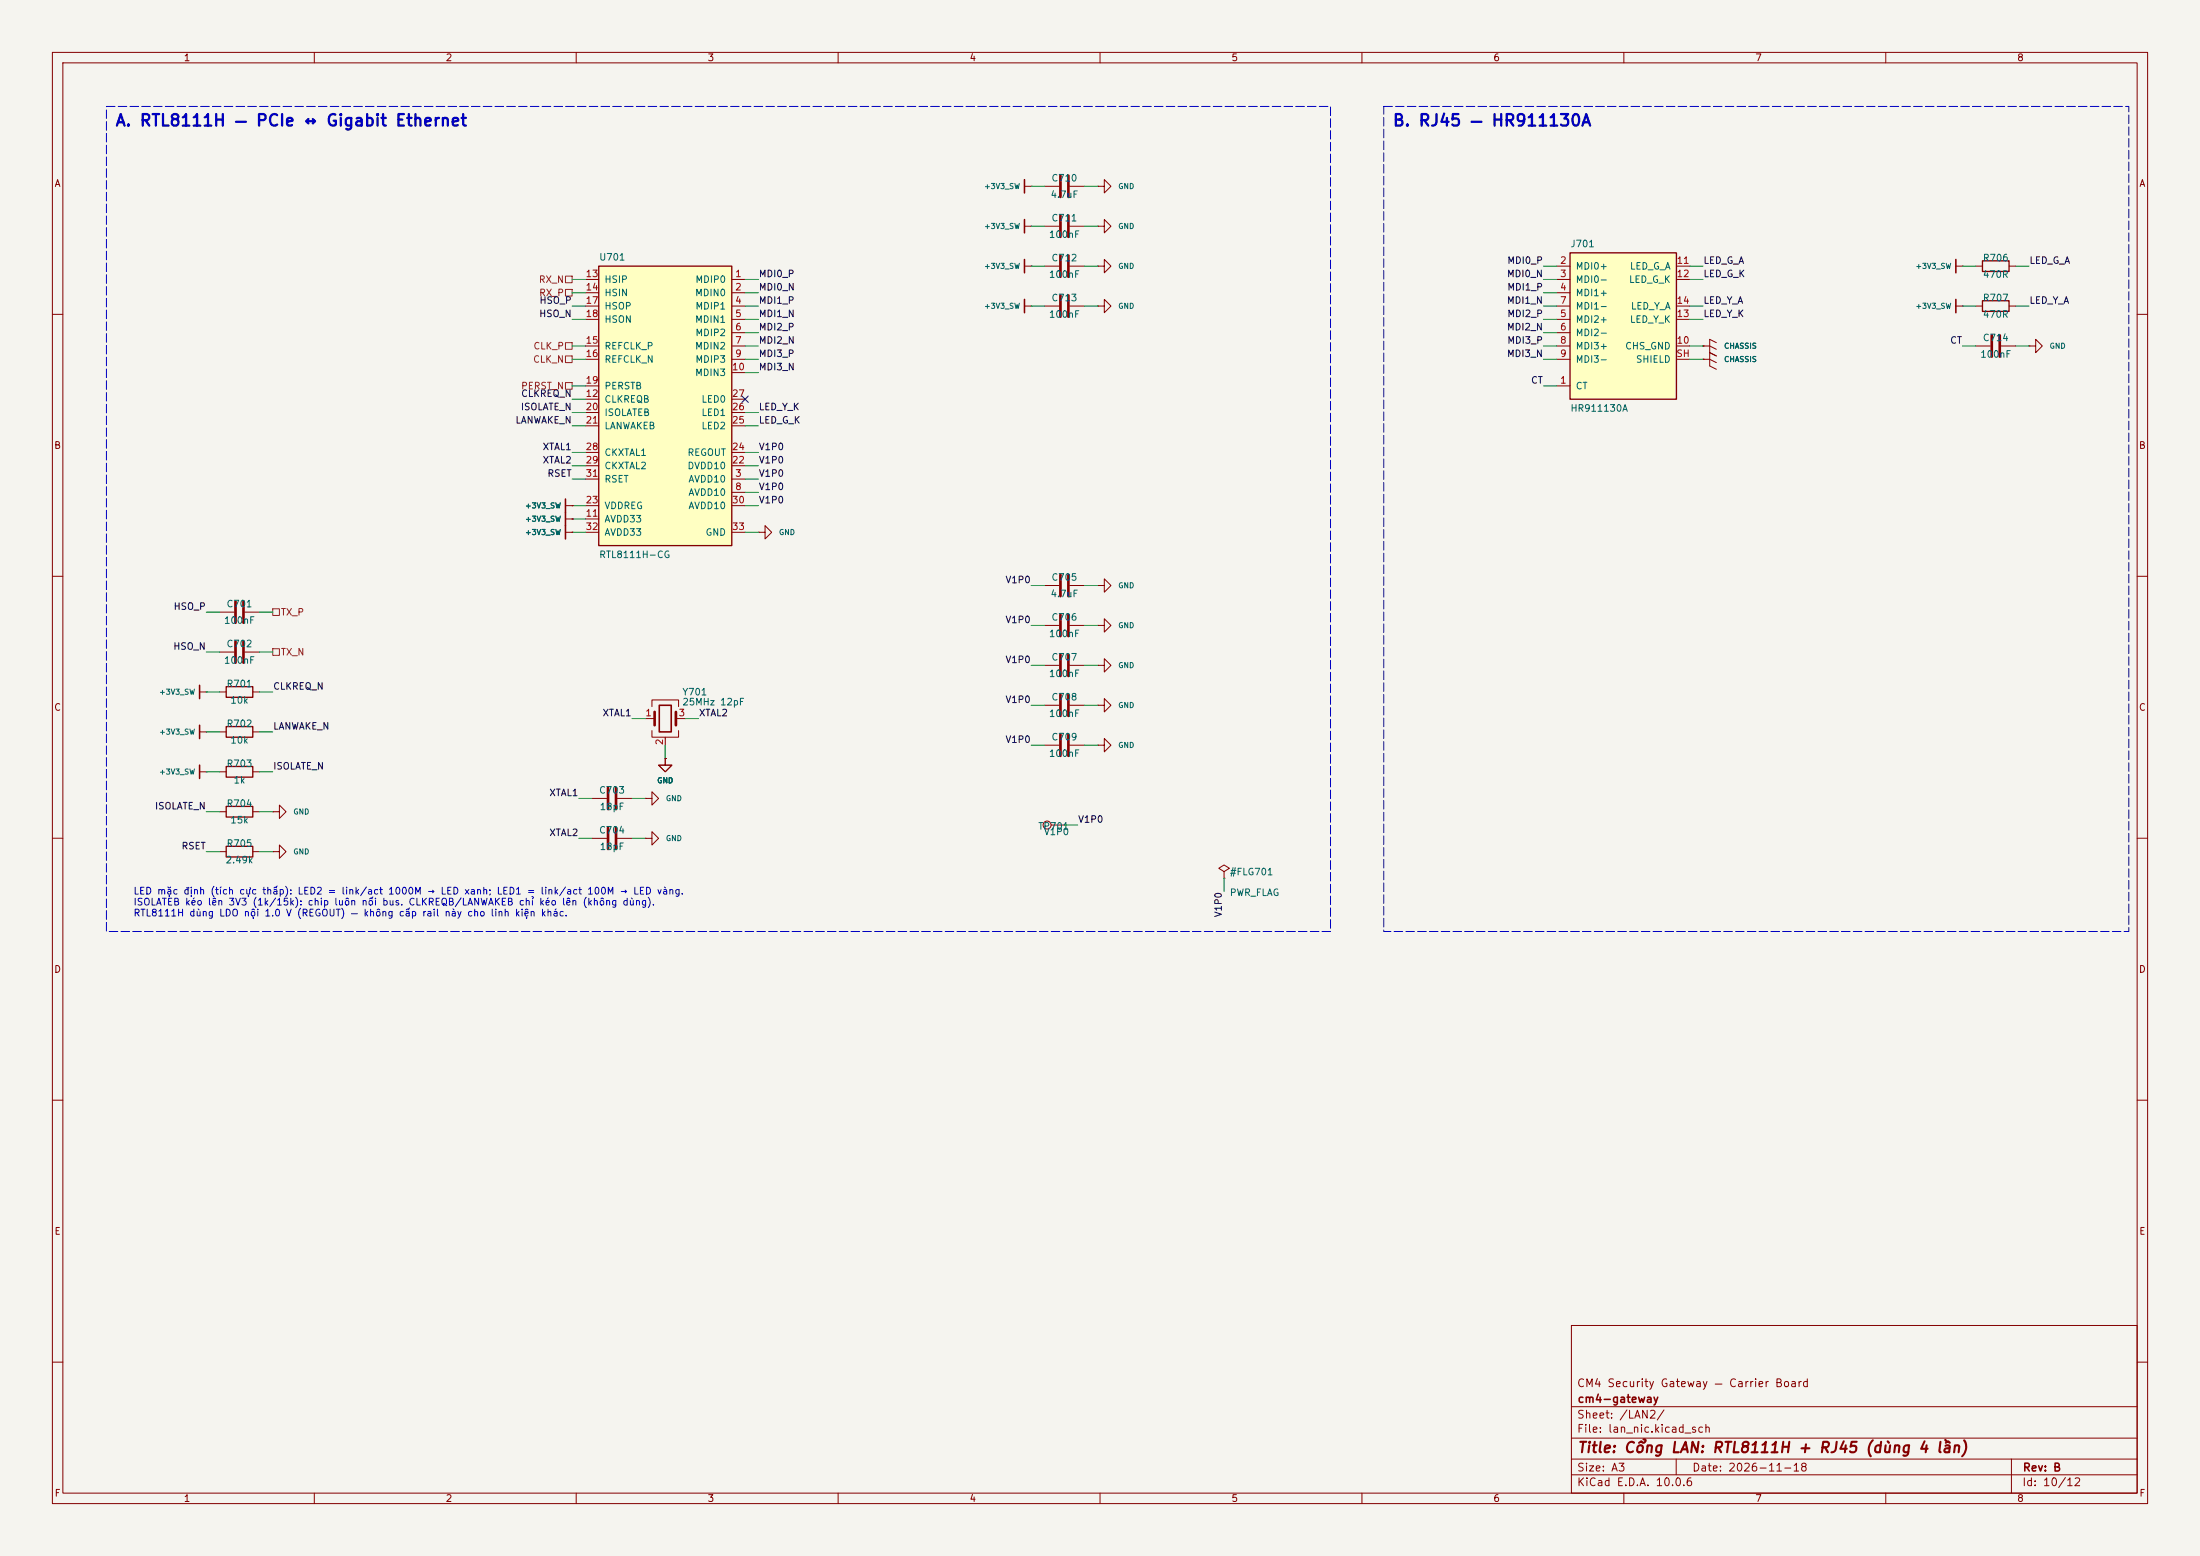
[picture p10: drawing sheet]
<svg xmlns="http://www.w3.org/2000/svg" width="420mm" height="297mm" viewBox="0 0 420 297" stroke-linecap="round" stroke-linejoin="round" font-family="sans-serif">
<path d="M0 0h420v297h-420z" fill="#f5f4ef" stroke="#f5f4ef" stroke-width=".19"/>
<g fill="none" stroke="#840000" stroke-width=".19">
<path d="M10 10h400v277h-400zM12 12h396v273h-396zM60 10v2M110 10v2M160 10v2M210 10v2M260 10v2M310 10v2M360 10v2M10 60h2M408 60h2M10 110h2"/>
<path d="M144.8 101.6h1.2v-1.3l1.3 1.3-1.3 1.3v-1.3M144.8 101.6h.1M199.4 111.8h2.8M199.4 119.4h2.8M204.2 111.8h2.8M204.2 119.4h2.8M209.5 119.4h1.3v-1.3l1.3 1.3-1.3 1.3v-1.3M209.5 119.4h.1M209.5 111.8h1.3v-1.3l1.3 1.3-1.3 1.2v-1.2M209.5 111.8h.1M408 110h2M38.1 132.1h1.3"/>
<path d="M38.1 139.7h1.3M39.4 132.1h.1M39.4 139.7h.1M41.9 132.1h1.3M41.9 139.7h1.3M48.3 132.1h1.2M48.3 139.7h1.2M123.2 137.2h1.8M124.5 134.9v-1.3h5v1.3M124.5 139.4v1.3h5v-1.3M129 137.2h1.8M10 160h2"/>
<path d="M38.1 147.3h1.3M39.4 147.3h.1M41.9 154.9h1.3M41.9 147.3h1.3M48.3 154.9h1.2M48.3 147.3h1.2M127 140.7v1.5M408 160h2M113 160h2.8M117.9 160h2.7M123.2 160h1.3v-1.2l1.2 1.2-1.2 1.3v-1.3M123.2 160h.1"/>
<path d="M10 210h2M408 210h2M300 253h108v32h-108zM10 260h2M300 278.5h108M300 274.5h108M300 268.5h108M320 278.5v3M384 278.5v6.5M408 260h2M60 285v2M110 285v2"/>
<path d="M160 285v2M210 285v2M260 285v2M300 281.5h108M310 285v2M360 285v2"/>
</g>
<path d="M43.2 131.1h5.1v2h-5.1zM43.2 138.7h5.1v2h-5.1zM43.2 153.9h5.1v2.1h-5.1zM43.2 146.3h5.1v2h-5.1z" fill="none" stroke="#840000" stroke-width=".25"/>
<path d="M38.1 130.8v2.6M38.1 138.4v2.6M125.9 134.6h2.2v5.1h-2.2zM38.1 146.1v2.5" fill="none" stroke="#840000" stroke-width=".3"/>
<path d="M202.4 109.7v4.1M202.4 117.3v4.1M204 109.7v4.1M204 117.3v4.1M125 135.9v2.5M129 135.9v2.5M116.1 158v4.1M117.6 158v4.1" fill="none" stroke="#840000" stroke-width=".51"/>
<path d="M299.7 48.3h20.3v27.9h-20.3z" fill="#ffffc2"/>
<path d="M299.7 48.3h20.3v27.9h-20.3zM378.5 57.4h5v2h-5zM43.2 161.5h5.1v2.1h-5.1z" fill="none" stroke="#840000" stroke-width=".25"/>
<g fill="none" stroke="#840000" stroke-width=".19">
<path d="M195.6 35.6h1.2M196.8 35.6h.1M199.4 35.6h2.8M204.2 35.6h2.8M209.5 35.6h1.3v-1.3l1.3 1.3-1.3 1.2v-1.2M209.5 35.6h.1M195.6 50.8h1.2M195.6 58.4h1.2M195.6 43.2h1.2M196.8 43.2h.1M196.8 50.8h.1M196.8 58.4h.1"/>
<path d="M199.4 50.8h2.8M199.4 43.2h2.8M204.2 50.8h2.8M204.2 43.2h2.8M209.5 58.4h1.3v-1.2l1.3 1.2-1.3 1.3v-1.3M209.5 58.4h.1M209.5 50.8h1.3v-1.3l1.3 1.3-1.3 1.3v-1.3M209.5 50.8h.1M209.5 43.2h1.3v-1.3l1.3 1.3-1.3 1.3v-1.3M209.5 43.2h.1M297.2 50.8h2.5M297.2 53.3h2.5"/>
<path d="M297.2 55.9h2.5M297.2 58.4h2.5M320 50.8h2.6M320 53.3h2.6M320 58.4h2.6M377.2 58.4h1.3M383.5 58.4h1.3M297.2 73.7h2.5M297.2 61h2.5M297.2 63.5h2.5M297.2 66h2.5M297.2 68.6h2.5"/>
<path d="M320 61h2.6M320 66h2.6M320 68.6h2.6M325.1 68.6h.1M325.1 68.6h1.3l1.3 .6M327.7 67.9l-1.3-.6v2.6l1.3 .6M107.9 96.5h1.3M107.9 99.1h1.3M109.2 96.5h.1M109.2 99.1h.1M41.9 116.8h2.8M46.7 116.8h2.8"/>
<path d="M107.9 101.6h1.3M109.2 101.6h.1M41.9 124.5h2.8M46.7 124.5h2.8M199.4 134.6h2.8M199.4 127h2.8M204.2 134.6h2.8M204.2 127h2.8M209.5 127h1.3v-1.3l1.3 1.3-1.3 1.3v-1.3M209.5 127h.1M209.5 134.6h1.3v-1.2l1.3 1.2-1.3 1.3v-1.3M209.5 134.6h.1"/>
<path d="M52.1 154.9h1.2v-1.2l1.3 1.2-1.3 1.3v-1.3M52.1 154.9h.1M113 152.4h2.8M117.9 152.4h2.7M123.2 152.4h1.3v-1.3l1.2 1.3-1.2 1.3v-1.3M123.2 152.4h.1M127 144.8v1.3h1.3l-1.3 1.2-1.3-1.2h1.3M127 144.8h.1M199.4 142.2h2.8M200.7 157.5h2.5M204.2 142.2h2.8M209.5 142.2h1.3v-1.2l1.3 1.2-1.3 1.3v-1.3"/>
<path d="M209.5 142.2h.1M41.9 162.6h1.3M48.3 162.6h1.2M52.1 162.6h1.2v-1.3l1.3 1.3-1.3 1.2v-1.2M52.1 162.6h.1"/>
<circle cx="199.9" cy="157.5" r=".76"/>
</g>
<g fill="none" stroke="#840000" stroke-width=".51">
<path d="M202.4 33.5v4.1M204 33.5v4.1M202.4 41.1v4.1M202.4 48.8v4M204 41.1v4.1M204 48.8v4M45 114.8v4.1M46.5 114.8v4.1M45 122.4v4.1M46.5 122.4v4.1M202.4 125v4M202.4 132.6v4.1"/>
<path d="M204 125v4M204 132.6v4.1M116.1 150.4v4M117.6 150.4v4M202.4 140.2v4.1M204 140.2v4.1"/>
</g>
<path d="M195.6 34.3v2.5M195.6 41.9v2.6M195.6 49.5v2.6M195.6 57.2v2.5M107.9 95.3v7.6" fill="none" stroke="#840000" stroke-width=".3"/>
<path d="M114.3 50.8h25.4v53.3h-25.4z" fill="#ffffc2"/>
<path d="M114.3 50.8h25.4v53.3h-25.4zM378.5 49.8h5v2h-5z" fill="none" stroke="#840000" stroke-width=".25"/>
<g fill="none" stroke="#840000" stroke-width=".19">
<path d="M111.8 53.3h2.5M111.8 55.9h2.5M111.8 58.4h2.5M139.7 53.3h2.5M139.7 55.9h2.5M139.7 58.4h2.5M199.4 58.4h2.8M204.2 58.4h2.8M373.4 58.4h1.2M373.4 50.8h1.2M374.6 58.4h.1M374.6 50.8h.1"/>
<path d="M377.2 50.8h1.3M383.5 50.8h1.3M111.8 61h2.5M111.8 66h2.5M111.8 68.6h2.5M111.8 76.2h2.5M111.8 73.7h2.5M111.8 78.7h2.5M139.7 61h2.5M139.7 63.5h2.5M139.7 66h2.5M139.7 68.6h2.5"/>
<path d="M139.7 71.1h2.5M139.7 76.2h2.5M139.7 78.7h2.5M325.1 66h.1M325.1 68.6h.1M325.1 66h1.3l1.3 .7M327.7 65.4l-1.3-.6v2.5l1.3 .6M377.2 66h2.8M382 66h2.8M387.3 66h1.3v-1.2l1.3 1.2-1.3 1.3v-1.3M387.3 66h.1M109.2 96.5h.1"/>
<path d="M109.2 99.1h.1M111.8 91.4h2.5M111.8 99.1h2.5M111.8 81.3h2.5M111.8 88.9h2.5M111.8 96.5h2.5M111.8 86.4h2.5M139.7 91.4h2.5M139.7 94h2.5M139.7 81.3h2.5M139.7 88.9h2.5M139.7 96.5h2.5"/>
<path d="M139.7 86.4h2.5M109.2 101.6h.1M111.8 101.6h2.5M139.7 101.6h2.5M127 144.8h.1M233.7 166.4l1-.7-1-.6-1 .6 1 .7v1.2M233.7 167.6h.1"/>
</g>
<path d="M373.4 49.5v2.6M373.4 57.2v2.5" fill="none" stroke="#840000" stroke-width=".3"/>
<path d="M202.4 56.4v4.1M204 56.4v4.1M380.2 64v4.1M381.8 64v4.1" fill="none" stroke="#840000" stroke-width=".51"/>
<path d="M107.9 55.2h1.3v1.3h-1.3zM107.9 52.7h1.3v1.3h-1.3zM107.9 65.4h1.3v1.3h-1.3zM107.9 67.9h1.3v1.3h-1.3zM107.9 73h1.3v1.3h-1.3zM52.1 116.2h1.2v1.3h-1.2zM52.1 123.8h1.2v1.3h-1.2z" fill="none" stroke="#725600" stroke-width=".19"/>
<g fill="none" stroke="#009600" stroke-width=".19">
<path d="M196.8 35.6h2.6M207 35.6h2.5M109.2 58.4h2.6M109.2 53.3h2.6M109.2 55.9h2.6M142.2 58.4h2.6M142.2 53.3h2.6M142.2 55.9h2.6M196.8 58.4h2.6M196.8 43.2h2.6M196.8 50.8h2.6M207 58.4h2.5"/>
<path d="M207 43.2h2.5M207 50.8h2.5M294.6 58.4h2.6M294.6 53.3h2.6M294.6 50.8h2.6M294.6 55.9h2.6M322.6 58.4h2.5M322.6 53.3h2.5M322.6 50.8h2.5M374.6 58.4h2.6M374.6 50.8h2.6M384.8 58.4h2.5"/>
<path d="M384.8 50.8h2.5M109.2 66h2.6M109.2 61h2.6M109.2 68.6h2.6M109.2 78.7h2.6M109.2 76.2h2.6M109.2 73.7h2.6M142.2 66h2.6M142.2 61h2.6M142.2 68.6h2.6M142.2 63.5h2.6M142.2 78.7h2.6"/>
<path d="M142.2 71.1h2.6M294.6 66h2.6M294.6 61h2.6M294.6 68.6h2.6M294.6 63.5h2.6M294.6 73.7h2.6M322.6 66h2.5M322.6 61h2.5M322.6 68.6h2.5M374.6 66h2.6M384.8 66h2.5M109.2 88.9h2.6"/>
<path d="M109.2 86.4h2.6M109.2 81.3h2.6M109.2 91.4h2.6M109.2 96.5h2.6M109.2 99.1h2.6M142.2 88.9h2.6M142.2 86.4h2.6M142.2 81.3h2.6M142.2 91.4h2.6M142.2 94h2.6M142.2 96.5h2.6M39.4 116.8h2.5"/>
<path d="M49.5 116.8h2.6M109.2 101.6h2.6M142.2 101.6h2.6M196.8 119.4h2.6M196.8 111.8h2.6M207 119.4h2.5M207 111.8h2.5M39.4 139.7h2.5M39.4 132.1h2.5M39.4 124.5h2.5M49.5 139.7h2.6M49.5 132.1h2.6"/>
<path d="M49.5 124.5h2.6M120.6 137.2h2.6M130.8 137.2h2.5M196.8 134.6h2.6M196.8 127h2.6M207 134.6h2.5M207 127h2.5M39.4 154.9h2.5M39.4 147.3h2.5M49.5 154.9h2.6M49.5 147.3h2.6M110.5 152.4h2.5"/>
<path d="M120.6 152.4h2.6M127 142.2v2.6M196.8 142.2h2.6M203.2 157.5h2.5M207 142.2h2.5M39.4 162.6h2.5M49.5 162.6h2.6M110.5 160h2.5M120.6 160h2.6M233.7 167.6v2.6"/>
</g>
<path d="M141.6 75.6l1.2 1.2M142.8 75.6l-1.2 1.2" fill="none" stroke="#000084" stroke-width=".19"/>
<path d="M20.3 20.3h233.7v157.5h-233.7zM264.2 20.3h142.2v157.5h-142.2z" fill="none" stroke="#0000c2" stroke-width=".19" stroke-dasharray="1.6 .6"/>
<g font-size="2.2" fill="#0000c2">
<text x="21.9" y="24.6">A. RTL8111H — PCIe ↔ Gigabit Ethernet</text>
<text x="265.7" y="24.6">B. RJ45 — HR911130A</text>
</g>
<text font-size="2" fill="#840000" x="301" y="277.8">Title: Cổng LAN: RTL8111H + RJ45 (dùng 4 lần)</text>
<g font-size="1.5" fill="#840000">
<text x="300.9" y="265.1">CM4 Security Gateway — Carrier Board</text>
<text x="301" y="268.1">cm4-gateway</text>
<text x="300.9" y="273.8">File: lan_nic.kicad_sch</text>
<text x="300.9" y="271.1">Sheet: /LAN2/</text>
<text x="300.9" y="281.2">Size: A3</text>
<text x="322.9" y="281.2">Date: 2026-11-18</text>
<text x="386" y="281.2">Rev: B</text>
<text x="300.9" y="284">KiCad E.D.A. 10.0.6</text>
<text x="385.9" y="284">Id: 10/12</text>
</g>
<g font-size="1.3" fill="#840000">
<text x="35" y="12">1</text>
<text x="85" y="12">2</text>
<text x="135" y="12">3</text>
<text x="185" y="12">4</text>
<text x="235" y="12">5</text>
<text x="285" y="12">6</text>
<text x="335" y="12">7</text>
<text x="385" y="12">8</text>
<text x="10.3" y="36">A</text>
<text x="408.3" y="36">A</text>
<text x="10.2" y="86">B</text>
<text x="408.2" y="86">B</text>
<text x="10.2" y="136">C</text>
<text x="408.2" y="136">C</text>
<text x="10.2" y="186">D</text>
<text x="408.2" y="186">D</text>
<text x="10.3" y="236">E</text>
<text x="408.3" y="236">E</text>
<text x="10.3" y="286">F</text>
<text x="35" y="287">1</text>
<text x="85" y="287">2</text>
<text x="135" y="287">3</text>
<text x="185" y="287">4</text>
<text x="235" y="287">5</text>
<text x="285" y="287">6</text>
<text x="335" y="287">7</text>
<text x="385" y="287">8</text>
<text x="408.3" y="286">F</text>
</g>
<g font-size="1.3" fill="#006464">
<text x="200.6" y="34.9">C710</text>
<text x="200.4" y="38.1">4.7uF</text>
<text x="200.1" y="45.7">100nF</text>
<text x="200.6" y="42.6">C711</text>
<text x="299.7" y="47.5">J701</text>
<text x="114.3" y="50">U701</text>
<text x="200.1" y="53.3">100nF</text>
<text x="200.6" y="50.2">C712</text>
<text x="300.7" y="51.8">MDI0+</text>
<text x="311.1" y="51.8">LED_G_A</text>
<text x="378.4" y="50.2">R706</text>
<text x="378.4" y="53.3">470R</text>
<text x="115.3" y="54.3">HSIP</text>
<text x="115.3" y="56.8">HSIN</text>
<text x="115.3" y="59.4">HSOP</text>
<text x="132.6" y="56.8">MDIN0</text>
<text x="132.7" y="54.3">MDIP0</text>
<text x="132.7" y="59.4">MDIP1</text>
<text x="200.6" y="57.8">C713</text>
<text x="300.7" y="54.3">MDI0-</text>
<text x="300.7" y="56.8">MDI1+</text>
<text x="300.7" y="59.4">MDI1-</text>
<text x="310.9" y="54.3">LED_G_K</text>
<text x="311.2" y="59.4">LED_Y_A</text>
<text x="378.4" y="57.8">R707</text>
<text x="115.3" y="61.9">HSON</text>
<text x="132.6" y="61.9">MDIN1</text>
<text x="132.7" y="64.5">MDIP2</text>
<text x="200.1" y="61">100nF</text>
<text x="300.7" y="61.9">MDI2+</text>
<text x="300.7" y="64.5">MDI2-</text>
<text x="311.1" y="61.9">LED_Y_K</text>
<text x="378.4" y="61">470R</text>
<text x="378.4" y="65.4">C714</text>
<text x="115.3" y="67">REFCLK_P</text>
<text x="115.3" y="69.5">REFCLK_N</text>
<text x="132.6" y="67">MDIN2</text>
<text x="132.7" y="69.5">MDIP3</text>
<text x="300.7" y="67">MDI3+</text>
<text x="300.7" y="69.5">MDI3-</text>
<text x="310.1" y="67">CHS_GND</text>
<text x="312.2" y="69.5">SHIELD</text>
<text x="377.9" y="68.6">100nF</text>
<text x="115.3" y="77.2">CLKREQB</text>
<text x="115.3" y="74.6">PERSTB</text>
<text x="132.6" y="72.1">MDIN3</text>
<text x="133.8" y="77.2">LED0</text>
<text x="300.7" y="74.6">CT</text>
<text x="115.3" y="79.7">ISOLATEB</text>
<text x="115.3" y="82.2">LANWAKEB</text>
<text x="133.8" y="82.2">LED2</text>
<text x="133.8" y="79.7">LED1</text>
<text x="299.7" y="78.9">HR911130A</text>
<text x="115.3" y="87.3">CKXTAL1</text>
<text x="115.3" y="89.9">CKXTAL2</text>
<text x="131.1" y="89.9">DVDD10</text>
<text x="131.1" y="87.3">REGOUT</text>
<text x="115.3" y="92.4">RSET</text>
<text x="131.3" y="92.4">AVDD10</text>
<text x="131.3" y="94.9">AVDD10</text>
<text x="115.3" y="100">AVDD33</text>
<text x="115.3" y="97.5">VDDREG</text>
<text x="131.3" y="97.5">AVDD10</text>
<text x="114.3" y="106.8">RTL8111H-CG</text>
<text x="115.3" y="102.6">AVDD33</text>
<text x="134.6" y="102.6">GND</text>
<text x="200.6" y="111.1">C705</text>
<text x="42.7" y="119.4">100nF</text>
<text x="43.1" y="116.2">C701</text>
<text x="200.4" y="114.3">4.7uF</text>
<text x="200.6" y="118.8">C706</text>
<text x="43.1" y="123.8">C702</text>
<text x="200.1" y="121.9">100nF</text>
<text x="42.7" y="127">100nF</text>
<text x="43.1" y="131.5">R701</text>
<text x="200.1" y="129.5">100nF</text>
<text x="200.6" y="126.4">C707</text>
<text x="43.9" y="134.6">10k</text>
<text x="130.2" y="133">Y701</text>
<text x="130.2" y="134.9">25MHz 12pF</text>
<text x="200.1" y="137.2">100nF</text>
<text x="200.6" y="134">C708</text>
<text x="43.1" y="139.1">R702</text>
<text x="43.9" y="142.2">10k</text>
<text x="200.6" y="141.6">C709</text>
<text x="43.1" y="146.7">R703</text>
<text x="44.5" y="149.9">1k</text>
<text x="200.1" y="144.8">100nF</text>
<text x="43.1" y="154.3">R704</text>
<text x="114.3" y="151.8">C703</text>
<text x="114.4" y="154.9">18pF</text>
<text x="43.1" y="161.9">R705</text>
<text x="43.9" y="157.5">15k</text>
<text x="114.3" y="159.4">C704</text>
<text x="198.1" y="158.7">TP701</text>
<text x="199.2" y="159.7">V1P0</text>
<text x="43" y="165.1">2.49k</text>
<text x="114.4" y="162.6">18pF</text>
<text x="234.7" y="167.4">#FLG701</text>
<text x="234.7" y="171.3">PWR_FLAG</text>
</g>
<g font-size="1.3" fill="#a90000">
<text x="111.7" y="53.2">13</text>
<text x="140.2" y="53.2">1</text>
<text x="297.7" y="50.7">2</text>
<text x="297.7" y="53.2">3</text>
<text x="320" y="50.7">11</text>
<text x="320" y="53.2">12</text>
<text x="111.7" y="55.7">14</text>
<text x="111.7" y="58.3">17</text>
<text x="140.2" y="55.7">2</text>
<text x="140.2" y="58.3">4</text>
<text x="297.7" y="55.7">4</text>
<text x="297.7" y="58.3">7</text>
<text x="320" y="58.3">14</text>
<text x="111.7" y="65.9">15</text>
<text x="111.7" y="60.8">18</text>
<text x="140.2" y="60.8">5</text>
<text x="140.2" y="63.4">6</text>
<text x="140.2" y="65.9">7</text>
<text x="297.7" y="60.8">5</text>
<text x="297.7" y="63.4">6</text>
<text x="297.7" y="65.9">8</text>
<text x="320" y="65.9">10</text>
<text x="320" y="60.8">13</text>
<text x="111.7" y="68.4">16</text>
<text x="139.6" y="71">10</text>
<text x="140.2" y="68.4">9</text>
<text x="297.7" y="68.4">9</text>
<text x="319.9" y="68.4">SH</text>
<text x="111.7" y="76.1">12</text>
<text x="111.7" y="73.5">19</text>
<text x="139.6" y="76.1">27</text>
<text x="297.7" y="73.5">1</text>
<text x="111.7" y="78.6">20</text>
<text x="111.7" y="81.1">21</text>
<text x="139.6" y="81.1">25</text>
<text x="139.6" y="78.6">26</text>
<text x="111.7" y="86.2">28</text>
<text x="111.7" y="88.8">29</text>
<text x="139.6" y="88.8">22</text>
<text x="139.6" y="86.2">24</text>
<text x="111.7" y="91.3">31</text>
<text x="140.2" y="91.3">3</text>
<text x="140.2" y="93.8">8</text>
<text x="111.7" y="98.9">11</text>
<text x="111.7" y="96.4">23</text>
<text x="111.7" y="101.5">32</text>
<text x="139.6" y="96.4">30</text>
<text x="139.6" y="101.5">33</text>
<text x="123.1" y="137">1</text>
<text x="129.4" y="137">3</text>
<text x="126.9" y="142.3" transform="rotate(-90 126.9 142.3)">2</text>
</g>
<g font-size="1.3" fill="#0f0f0f">
<text x="144.8" y="53.2">MDI0_P</text>
<text x="287.6" y="53.2">MDI0_N</text>
<text x="287.6" y="50.7">MDI0_P</text>
<text x="325.1" y="53.2">LED_G_K</text>
<text x="325.1" y="50.7">LED_G_A</text>
<text x="387.3" y="50.7">LED_G_A</text>
<text x="102.9" y="58.3">HSO_P</text>
<text x="144.8" y="58.3">MDI1_P</text>
<text x="144.8" y="55.8">MDI0_N</text>
<text x="287.6" y="58.3">MDI1_N</text>
<text x="287.6" y="55.8">MDI1_P</text>
<text x="325.1" y="58.3">LED_Y_A</text>
<text x="387.3" y="58.3">LED_Y_A</text>
<text x="102.8" y="60.8">HSO_N</text>
<text x="144.8" y="63.4">MDI2_P</text>
<text x="144.8" y="65.9">MDI2_N</text>
<text x="144.8" y="60.8">MDI1_N</text>
<text x="287.6" y="63.4">MDI2_N</text>
<text x="287.6" y="65.9">MDI3_P</text>
<text x="287.6" y="60.8">MDI2_P</text>
<text x="325.1" y="60.8">LED_Y_K</text>
<text x="372.2" y="65.9">CT</text>
<text x="144.8" y="68.5">MDI3_P</text>
<text x="144.8" y="71">MDI3_N</text>
<text x="287.6" y="68.5">MDI3_N</text>
<text x="99.4" y="76.1">CLKREQ_N</text>
<text x="292.2" y="73.5">CT</text>
<text x="98.3" y="81.2">LANWAKE_N</text>
<text x="99.3" y="78.6">ISOLATE_N</text>
<text x="144.8" y="78.6">LED_Y_K</text>
<text x="144.8" y="81.2">LED_G_K</text>
<text x="103.5" y="88.8">XTAL2</text>
<text x="103.5" y="86.2">XTAL1</text>
<text x="144.8" y="86.2">V1P0</text>
<text x="144.8" y="88.8">V1P0</text>
<text x="104.4" y="91.3">RSET</text>
<text x="144.8" y="91.3">V1P0</text>
<text x="144.8" y="93.9">V1P0</text>
<text x="144.8" y="96.4">V1P0</text>
<text x="191.8" y="111.6">V1P0</text>
<text x="33" y="116.7">HSO_P</text>
<text x="191.8" y="119.3">V1P0</text>
<text x="33" y="124.3">HSO_N</text>
<text x="52" y="132">CLKREQ_N</text>
<text x="191.8" y="126.9">V1P0</text>
<text x="114.9" y="137">XTAL1</text>
<text x="133.3" y="137">XTAL2</text>
<text x="191.8" y="134.5">V1P0</text>
<text x="52" y="139.6">LANWAKE_N</text>
<text x="191.8" y="142.1">V1P0</text>
<text x="52" y="147.2">ISOLATE_N</text>
<text x="29.5" y="154.8">ISOLATE_N</text>
<text x="104.8" y="152.3">XTAL1</text>
<text x="104.8" y="159.9">XTAL2</text>
<text x="205.7" y="157.4">V1P0</text>
<text x="34.5" y="162.4">RSET</text>
<text x="233.6" y="175.2" transform="rotate(-90 233.6 175.2)">V1P0</text>
</g>
<g font-size="1.3" fill="#725600">
<text x="102.8" y="54.3">RX_N</text>
<text x="102.8" y="56.8">RX_P</text>
<text x="101.7" y="69.5">CLK_N</text>
<text x="101.7" y="67">CLK_P</text>
<text x="99.4" y="74.6">PERST_N</text>
<text x="53.5" y="117.8">TX_P</text>
<text x="53.5" y="125.4">TX_N</text>
</g>
<g font-size="1.3" fill="#0000c2">
<text x="25.4" y="171.1">LED mặc định (tích cực thấp): LED2 = link/act 1000M → LED xanh; LED1 = link/act 100M → LED vàng.</text>
<text x="25.4" y="173.1">ISOLATEB kéo lên 3V3 (1k/15k): chip luôn nối bus. CLKREQB/LANWAKEB chỉ kéo lên (không dùng).</text>
<text x="25.4" y="175.2">RTL8111H dùng LDO nội 1.0 V (REGOUT) — không cấp rail này cho linh kiện khác.</text>
</g>
<g font-size="1" fill="#006464">
<text x="187.8" y="36.3">+3V3_SW</text>
<text x="213.4" y="36.3">GND</text>
<text x="187.8" y="43.9">+3V3_SW</text>
<text x="213.4" y="43.9">GND</text>
<text x="187.8" y="51.6">+3V3_SW</text>
<text x="213.4" y="51.6">GND</text>
<text x="365.6" y="51.6">+3V3_SW</text>
<text x="187.8" y="59.2">+3V3_SW</text>
<text x="213.4" y="59.2">GND</text>
<text x="365.6" y="59.2">+3V3_SW</text>
<text x="329" y="69.3">CHASSIS</text>
<text x="329" y="66.8">CHASSIS</text>
<text x="391.2" y="66.8">GND</text>
<text x="100.2" y="97.3">+3V3_SW</text>
<text x="100.2" y="99.8">+3V3_SW</text>
<text x="100.2" y="102.4">+3V3_SW</text>
<text x="148.6" y="102.4">GND</text>
<text x="213.4" y="112.5">GND</text>
<text x="213.4" y="120.1">GND</text>
<text x="213.4" y="127.8">GND</text>
<text x="30.3" y="132.8">+3V3_SW</text>
<text x="213.4" y="135.4">GND</text>
<text x="30.3" y="140.5">+3V3_SW</text>
<text x="213.4" y="143">GND</text>
<text x="30.3" y="148.1">+3V3_SW</text>
<text x="125.4" y="149.7">GND</text>
<text x="55.9" y="155.7">GND</text>
<text x="127" y="153.2">GND</text>
<text x="127" y="160.8">GND</text>
<text x="55.9" y="163.3">GND</text>
</g>
</svg>
